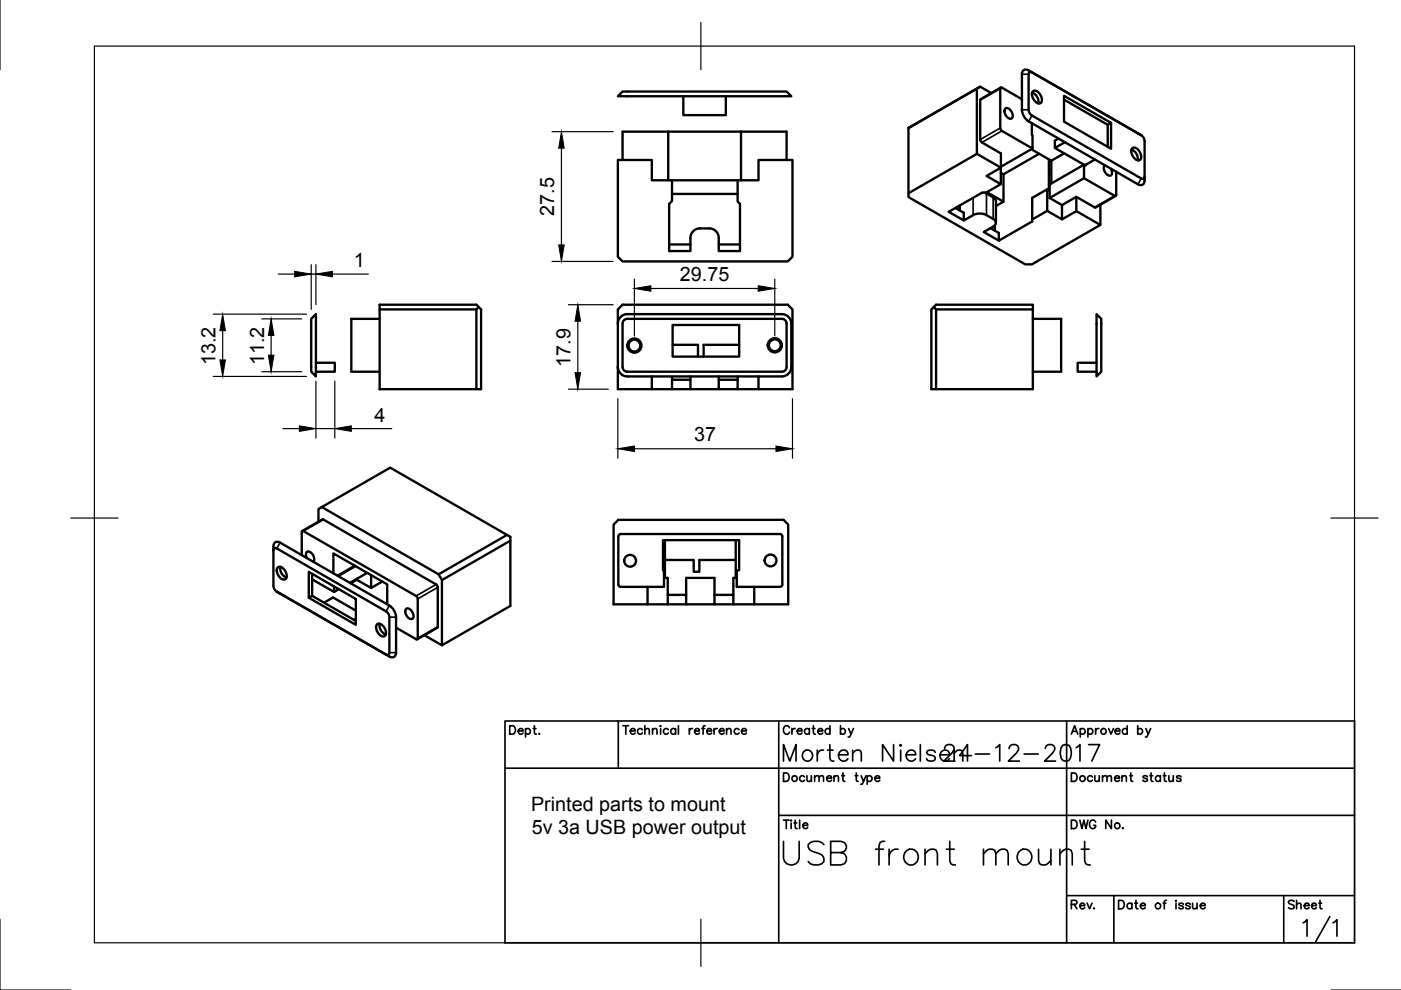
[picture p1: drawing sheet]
<svg xmlns="http://www.w3.org/2000/svg" width="297mm" height="210mm" viewBox="0 0 297 210" stroke-linecap="round" stroke-linejoin="round" font-family="sans-serif">
<!-- layer: Visible -->
<g fill="none" stroke="#000" stroke-width=".5">
<path d="M207.1 18.8l-14.5 8.3 15.2-8.7 2.4 1.3M207.8 18.4l-.7 .4v13.8M212.2 18.6l-4.3 2.5-.1 8.5 .4 .6 4 2.3v3.1M216.9 14.9l.7-.2 .5 .2 23.9 13.8a1.55 1.55 0 0 1 .7 1.2v7.5a1.42 1.42 0 0 1-.6 1.8l-.8-.1-23.6-13.7-.8-1.2-.2-.9v-7.6zM218.8 15.3h-.5l-.2 .4v7.6a1.56 1.56 0 0 0 .7 1.2l23.2 13.3 .5 .1 .2-.5M218.8 19.6a2.14 2.14 0 0 1 1.4 2.3M219 19.4a1.29 1.29 0 0 1 1.7 1 1.15 1.15 0 0 1-.2 1.5 1.86 1.86 0 0 1-1.5-2.5zM131 20.4l1-1h34.8l1 1zM131 33.9h7.2v4.3h4.3v4.4l-.6 .6v10h4.5v-2.8a2 2 0 0 1 2-2 3.6 3.6 0 0 1 3.4 .6l.5 .9 .1 3.3h4.5v-10l-.5-.5v-4.5h4.4v-4.3h7.2v20.5l-1 1h-35l-1-1zM141.7 27.9v10.3M142.5 38.2h13.9M144.9 20.4v4h9v-4"/>
<path d="M157.1 27.9h9.7v6M157.1 27.9h-25.1v6M157.1 27.9v10.3M192.6 27.1v13.9M212.2 35.6v3.4M212.2 36.6l.6 .4M213.2 23a1.44 1.44 0 0 1 1.3 2.1 1.44 1.44 0 0 1-1.3-2.1zM216.7 21l-4.3-2.4h-.3v8.8l.3 .4 6.5 3.7-.1-5.4M218.7 31.6l3.7 2.2v6.5l-.4-.2M218.9 31.5l-6.7 3.9M220.3 32.6l-7.5 4.4v5.8l-1.6 .9M222.5 39.1l7.3-4.2v2.9l-7.3 4.2z"/>
<path d="M222.9 34.1v4.8M224.4 29.4l-.7 .4v1.6M225.6 20.3l10 5.8v5.4l-10-5.7zM225.6 21.1l9.3 5.4 .7-.4M225.6 32.5l-2.7 1.6-.5-.3M225.8 30.2l-2.1 1.2 6.3 3.6 2.1-1.2M230.2 34.9v.2l-.2-.1M234.3 35a1.45 1.45 0 0 0 1.2 2.2 1.09 1.09 0 0 0 0-1.4M234.9 26.5v4.6M236.7 36.4v4.9l-.2 .3-6.7-3.8M239.9 31.7a2.14 2.14 0 0 1 1.3 2.3M240 31.4a1.29 1.29 0 0 1 1.8 1 1.15 1.15 0 0 1-.3 1.6 1.86 1.86 0 0 1-1.5-2.6z"/>
<path d="M241.3 28.3h.1M241.3 28.3l.7 .4M141.9 51.8h4.5M142.5 41.1h13.9M152.4 51.8h4.5M202.6 44.1l1.7 1v1.6M203.5 43.6v1M208.7 40.8l1.9 1 .5 .6 .1 4.8M209.2 40.7l3.6 2.1M210.6 48.1l-2 1.1 3.2 1.8M210.9 47.8v1.1M218.8 46.5l3.2-1.8v-4.6l-3.2 1.9v4.9l-7 4.1v-1.6l-1.8-1"/>
<path d="M222 44.7l3.2 1.8 3-1.7 5.1 2.9-14.5 8.3h-1.4l-24.8-14.2v-.8l14.5-8.4 5.1 3-3 1.7 3 1.7-3.1 1.8h-.9l-7 4.1 3.1 1.8a5.3 5.3 0 0 1 3.4-1.4 4.9 4.9 0 0 1 3.4 1.8l-.2 .6-.3 .3M222.5 42l2.7 1.5M228.2 44.8v-3.1l-3 1.8v3M233.3 43.4v4.3M236.6 41.5l-4.4 2.5-4-2.3M66 67.6l1-1v13.2l-1-1zM67 76.9h4v1.9h-4M80.5 67.6h-6v11.2h6M80.5 64.6h20.5l1 1v16.9h-21.5zM101 65.6v16.9M101.5 65.1l-.5 .5h-20.5M131 68.6a2 2 0 0 1 2-2h32.8a2 2 0 0 1 2 2v9.2a2 2 0 0 1-2 2h-32.8a2 2 0 0 1-2-2"/>
<path d="M131 68.6v13.9h25.4v-2.7M131 68.6v-3l1-1h35l1 1v16.9h-11.6M132.3 67.9l.7-.3h32.8a1 1 0 0 1 1 1v9.2a1 1 0 0 1-1 1h-32.8a1 1 0 0 1-1-1v-9.2zM138.2 79.8v2.7M142.5 79.8v2.7M142.6 68.9h14.1v6.7h-14.1zM142.6 73.1h5.4v2.5M146.4 79.8v2.7M152.4 79.8v2.7M156.7 73.1h-7.5v2.5M160.8 79.8v2.7M198 65.1l-.5 .5v16.9h21.5v-17.9h-20.5l-.5 .5 .5 .5h20.5"/>
<path d="M198.5 65.6v16.9M219 67.6h6v11.2h-6M232.5 66.6l1 1v11.2l-1 1zM232.5 76.9h-4v1.9h4M142.5 80.5h3.9M152.4 80.5h4M58 116.7l.2-.5 .5 .1 23.1 13.3a1.57 1.57 0 0 1 .8 1.2v7.6l-.3 .4h-.5M58.2 115.1l.7-.2 .5 .1 23.5 13.7 .9 1.2 .2 .9v7.6a.86 .86 0 0 1-.4 .9 .86 .86 0 0 1-1-.1l-23.9-13.8a1.58 1.58 0 0 1-.7-1.2v-8.3zM64.1 112.6l4.2-2.5 .3 .1 24 13.9 .2 .4v8.5l-4.3 2.5M64.3 112.6l23.9 13.8 .4 .6M64.3 112.6h-.1l-.2 .2v4.9M65.1 118.3a.85 .85 0 0 1 .3-1.4 1.61 1.61 0 0 1 1 2.2"/>
<path d="M68.2 107.5l14.5-8.3 24.8 14.2-14.5 8.4zM68.2 107.5l-.7 .4v2.7M75.2 119.9l-3.6 2.2M107.5 113.4l.7 .4v.8l-14.5 8.4M108.2 114.6v13.9l-14.5 8.3-3.7-2.1M131.3 113.3h34.3l.3 .4-.1 10.5-.4 .2h-9.2v-3.5h.5v-6.4h-16.1v6.4h.2v3.5h-9.5l-.2-.5v-10.2zM141 118.7h6.1v2.5h1.2v-2.5h7.7M141 114.5v8h.6v5.6M156 114.5v8h-.5v5.6h-25.4v-16.9l1-1h35l1 1v16.9h-11.6M58.7 125.4l.7 .4M58.9 120.3a1.29 1.29 0 0 1 1.7 1 1.15 1.15 0 0 1-.2 1.6 1.86 1.86 0 0 1-1.5-2.6zM59.4 125.8h.1"/>
<path d="M59.4 120.2a2.14 2.14 0 0 0 1.4 2.3M65.5 121.3l9.9 5.7v5.5l-9.9-5.8zM66.2 121.7v4.6l9.2 5.4M66.2 122.8l4.6 2.7v-1.2M66.2 126.3l-.7 .4M68.7 127.8l1.9-1.1 4.8 2.8M70.7 121.6v-4.3l11.4 6.6v4.2M71.8 124.9l-1 .6M75.4 120l-3.7 2.1M75.4 131.2l-.3 .2M75.7 122.7v.2M77.9 121.5l-3.7 2.1"/>
<path d="M78.7 121.9v2.8M79.9 132.4a1.29 1.29 0 0 1 1.7 1 1.15 1.15 0 0 1-.2 1.5 1.86 1.86 0 0 1-1.5-2.5zM80.5 132.2a2.14 2.14 0 0 0 1.3 2.3M81.1 123.3l-2.4 1.4-3-1.8-1.3 .8M86.2 129a1.44 1.44 0 0 1 1.2 2.2 1.44 1.44 0 0 1-1.2-2.2zM88.6 127l-.1 8.5h-.3l-4.2-2.4M93 121.8l.7 1.2v13.8M137.3 124.4v3.7M141.6 126.1h3.9M145.5 128.1v-5.6h6v5.6M151.5 126.1h4M159.9 124.4v3.7"/>
<circle cx="134.5" cy="73.3" r="1.25"/>
<circle cx="134.5" cy="73.3" r="1.5"/>
<circle cx="164.3" cy="73.2" r="1.25"/>
<circle cx="164.3" cy="73.2" r="1.5"/>
<circle cx="133.6" cy="118.9" r="1.25"/>
<circle cx="163.4" cy="118.8" r="1.25"/>
</g>
<!-- layer: Visible Narrow -->
<g fill="none" stroke="#000" stroke-width=".35">
<path d="M212.1 18.8l-4.3 2.4M216.7 15.7h1.4M218.1 14.9l.7 .4M212.1 27.1l-4.3 2.5M212.4 27.8l-4.2 2.4M216.7 23.3h1.4M218.8 24.5l-.7 1.2M241.3 28.3l.7 .4M242 37.8l-.7 1.3M206.3 41.9v3.7M209.2 41v4.6M210.6 41.8v4.6"/>
<path d="M236.3 41.5l-4.2 2.5M59.4 115.1l-.7 1.2M68.6 110.2l-4.3 2.4M58.7 125.4l.7 .4M81.8 138.8l.8 .4M82.6 128.4l-.8 1.2M82.6 130.8h1.4M82.6 138.4h1.4M92.5 123.9l-4.3 2.5M92.8 132.9l-4.2 2.4M92.8 124.5l-4.2 2.5"/>
</g>
<!-- layer: Border -->
<path d="M0 0v14.8M20 9.8h267.2v190.1h-267.2zM148.6 4.8v10M15 109.8h10M282.2 109.8h10M0 194.9v15h15M148.6 194.9v10M282.2 209.9h14.9" fill="none" stroke="#000" stroke-width=".25"/>
<!-- layer: TitleBlock -->
<g fill="none" stroke="#000" stroke-width=".35">
<path d="M107.1 152.9h180.1v47h-180.1zM108.1 153.9h.6a.96 .96 0 0 1 .6 .9 .96 .96 0 0 1-.6 .9h-.6zM109.9 155h1a.55 .55 0 0 0-.8-.5 .55 .55 0 0 0-.1 .9 .54 .54 0 0 0 .9 0M111.4 154.7a.57 .57 0 0 1 .9-.1 .57 .57 0 0 1 0 .9 .57 .57 0 0 1-.9-.1M111.4 154.5v1.8M113 154.5h.6M113.3 153.9v1.4l.1 .3 .3 .1M114.3 155.5v.2l.1-.1M131.1 152.9v10M132.1 153.9h1.2M132.7 153.9v1.8M133.6 155h1.1a.55 .55 0 0 0-.8-.5 .55 .55 0 0 0-.2 .9 .54 .54 0 0 0 1 0"/>
<path d="M136.2 154.7a.57 .57 0 0 0-.8-.1 .57 .57 0 0 0 0 .9 .57 .57 0 0 0 .8-.1M136.7 154.8l.4-.3 .5 .1 .1 1.1M136.7 153.9v1.8M138.3 154.8l.5-.3 .4 .1 .1 1.1M138.3 154.5v1.2M140.1 153.9v.1zM140.1 154.5v1.2M141.7 154.7a.57 .57 0 0 0-.9-.1 .57 .57 0 0 0 0 .9 .57 .57 0 0 0 .9-.1M143.2 154.7a.57 .57 0 0 0-.8-.1 .57 .57 0 0 0 0 .9 .57 .57 0 0 0 .8-.1M143.2 154.5v1.2M143.8 153.9v1.8M146.2 154.5v1.2"/>
<path d="M146.8 154.5a.58 .58 0 0 0-.6 .5M147.3 155h1a.55 .55 0 0 0-.8-.5 .55 .55 0 0 0-.1 .9 .54 .54 0 0 0 .9 0M148.8 154.5h.6M149.5 153.9l-.3 .1-.1 .2v1.5M149.8 155h1.1a.55 .55 0 0 0-.8-.5 .55 .55 0 0 0-.2 .9 .54 .54 0 0 0 1 0M151.4 154.5v1.2M152.1 154.5a.58 .58 0 0 0-.7 .5M152.5 155h1a.55 .55 0 0 0-.8-.5 .55 .55 0 0 0-.1 .9 .54 .54 0 0 0 .9 0M154 154.8l.5-.3 .4 .1 .1 1.1M154 154.5v1.2M156.7 154.7a.57 .57 0 0 0-.8-.1 .57 .57 0 0 0 0 .9 .57 .57 0 0 0 .8-.1M157.2 155h1a.55 .55 0 0 0-.7-.5 .55 .55 0 0 0-.2 .9 .54 .54 0 0 0 .9 0"/>
<path d="M165.1 152.9v47M167.4 154.3a.66 .66 0 0 0-.8-.4 .66 .66 0 0 0-.5 .7v.4a.66 .66 0 0 0 .5 .7 .66 .66 0 0 0 .8-.5M167.9 154.5v1.2M168.6 154.5a.58 .58 0 0 0-.7 .5M169 155h1.1a.55 .55 0 0 0-.8-.5 .55 .55 0 0 0-.2 .9 .54 .54 0 0 0 1 0M171.6 154.7a.57 .57 0 0 0-.8-.1 .57 .57 0 0 0 0 .9 .57 .57 0 0 0 .8-.1M171.6 154.5v1.2M172.2 154.5h.6M172.5 153.9v1.4v.3l.4 .1M173.4 155h1a.55 .55 0 0 0-.8-.5 .55 .55 0 0 0-.1 .9 .54 .54 0 0 0 .9 0M176 154.7a.57 .57 0 0 0-.9-.1 .57 .57 0 0 0 0 .9 .57 .57 0 0 0 .9-.1M176 153.9v1.8"/>
<path d="M178.2 154.7a.57 .57 0 0 1 .8-.1 .57 .57 0 0 1 0 .9 .57 .57 0 0 1-.8-.1M178.2 153.9v1.8M179.9 154.5l.5 1.2 .5-1.2M226.1 152.9v47M227.1 155.7l.7-1.8 .7 1.8M229 154.7a.57 .57 0 0 1 .9-.1 .57 .57 0 0 1 0 .9 .57 .57 0 0 1-.9-.1M229 154.5v1.8M230.7 154.7a.57 .57 0 0 1 .8-.1 .57 .57 0 0 1 0 .9 .57 .57 0 0 1-.8-.1M230.7 154.5v1.8M232.3 154.5v1.2M233 154.5a.58 .58 0 0 0-.7 .5M235 154.5l.6 1.2 .5-1.2"/>
<path d="M236.4 155h1a.55 .55 0 0 0-.7-.5 .55 .55 0 0 0-.2 .9 .54 .54 0 0 0 .9 0M239 154.7a.57 .57 0 0 0-.9-.1 .57 .57 0 0 0 0 .9 .57 .57 0 0 0 .9-.1M239 153.9v1.8M241.2 154.7a.57 .57 0 0 1 .9-.1 .57 .57 0 0 1 0 .9 .57 .57 0 0 1-.9-.1M241.2 153.9v1.8M242.9 154.5l.5 1.2 .6-1.2M243.4 155.7l-.3 .6h-.3M107.1 162.9h180.1M165.1 172.9h122.1M166.1 163.9h.6a.96 .96 0 0 1 .6 .9 .96 .96 0 0 1-.6 .9h-.6zM166.1 173.9h1.2M166.7 173.9v1.8"/>
<path d="M167.7 173.9v.2zM168.6 173.9v1.4l.1 .3 .3 .1M169.5 173.9v1.8M170.6 164.7a.57 .57 0 0 0-.9-.1 .57 .57 0 0 0 0 .9 .57 .57 0 0 0 .9-.1M171.1 164.5l.1 1.1 .4 .1 .4-.4M172 164.5v1.2M172.7 164.8l.4-.3 .5 .1 .1 1.1M172.7 164.5v1.2M173.7 164.8l.4-.3 .4 .1 .1 1.1M175.3 165h1a.55 .55 0 0 0-.8-.5 .55 .55 0 0 0-.1 .9 .54 .54 0 0 0 .9 0M176.8 164.8l.5-.3 .4 .1 .1 1.1M176.8 164.5v1.2"/>
<path d="M178.7 163.9v1.4l.1 .3 .3 .1M181.5 163.9v1.4l.1 .3 .4 .1M182.6 164.5l.5 1.2 .5-1.2M183.1 165.7l-.4 .6h-.2M183.9 164.7a.57 .57 0 0 1 .8-.1 .57 .57 0 0 1 0 .9 .57 .57 0 0 1-.8-.1M183.9 164.5v1.8M185.5 165h1a.55 .55 0 0 0-.8-.5 .55 .55 0 0 0-.1 .9 .54 .54 0 0 0 .9 0M227.1 163.9h.6a.96 .96 0 0 1 .7 .9 .96 .96 0 0 1-.7 .9h-.6zM227.1 173.9h.6a.96 .96 0 0 1 .7 .9 .96 .96 0 0 1-.7 .9h-.6zM229 173.9l.4 1.8 .4-1.8 .4 1.8 .5-1.8M231.6 164.7a.57 .57 0 0 0-.8-.1 .57 .57 0 0 0 0 .9 .57 .57 0 0 0 .8-.1M232.1 164.5l.1 1.1 .4 .1 .5-.4"/>
<path d="M232.3 174.3a.66 .66 0 0 0-.8-.4 .66 .66 0 0 0-.5 .7v.4a.65 .65 0 0 0 .7 .7 .65 .65 0 0 0 .6-.7h-.4M233.1 164.5v1.2M233.8 164.8l.4-.3 .4 .1 .1 1.1M233.8 164.5v1.2M234.7 164.8l.4-.3 .5 .1v1.1M235.6 173.9v1.8l-1.2-1.8v1.8M236.3 165h1.1a.55 .55 0 0 0-.8-.5 .55 .55 0 0 0-.2 .9 .54 .54 0 0 0 1 0M237.9 164.8l.4-.3 .4 .1 .1 1.1M237.9 164.5v1.2M238 175.5v.1h.1M239.5 164.5h.6M239.8 163.9v1.4v.3l.4 .1"/>
<path d="M243.3 164.7a.54 .54 0 0 0-1 0l.1 .2 .8 .3 .1 .2a.54 .54 0 0 1-1 0M243.8 164.5h.6M244 163.9v1.4l.1 .3 .4 .1M246 164.7a.57 .57 0 0 0-.8-.1 .57 .57 0 0 0 0 .9 .57 .57 0 0 0 .8-.1M246 164.5v1.2M246.6 164.5h.6M246.9 163.9v1.4l.1 .3 .3 .1M247.8 164.5l.1 1.1 .4 .1 .5-.4M248.8 164.5v1.2M250.4 164.7a.54 .54 0 0 0-1 0l.1 .2 .8 .3 .1 .2a.54 .54 0 0 1-1 0M226.1 189.9h61.1M236.2 189.9v10"/>
<path d="M237.2 190.9h.6a.96 .96 0 0 1 .6 .9 .96 .96 0 0 1-.6 .9h-.6zM240 191.7a.57 .57 0 0 0-.9 0 .57 .57 0 0 0 0 .8 .57 .57 0 0 0 .9-.1M240 191.5v1.2M240.6 191.5h.6M240.8 190.9v1.4l.1 .3 .4 .1M241.8 192h1a.55 .55 0 0 0-.8-.5 .55 .55 0 0 0-.1 .9 .54 .54 0 0 0 .9 0M246.6 191.5h.6M247.3 190.9l-.4 .1-.1 .2v1.5M249.3 190.9v.2zM249.3 191.5v1.2M250.9 191.7a.55 .55 0 0 0-1 0l.1 .2 .8 .3 .1 .2a.54 .54 0 0 1-1 0M252.3 191.7a.55 .55 0 0 0-.9 0l.1 .2 .8 .3v.2a.54 .54 0 0 1-.9 0"/>
<path d="M252.9 191.5v1.1l.5 .1 .4-.4M253.8 191.5v1.2M254.5 192h1a.55 .55 0 0 0-.8-.5 .55 .55 0 0 0-.1 .9 .54 .54 0 0 0 .9 0M272.2 189.9v10M276.3 195.7l.8-.7v3.5M282 194.3l-3 5.4M282.6 195.7l.9-.7v3.5"/>
<circle cx="234" cy="155" r=".59"/>
<circle cx="168.5" cy="165.1" r=".6"/>
<circle cx="229.5" cy="165.1" r=".59"/>
<circle cx="236.9" cy="175.1" r=".59"/>
<circle cx="245.5" cy="192.1" r=".59"/>
</g>
<!-- layer: Dimensions -->
<g fill="none" stroke="#000" stroke-width=".25">
<path d="M117 27.9h13M119 31.4v20.5M59 58.1h3.5M66 56.1v9.5M66 58.1h1M67 56.1v8.5M70.5 58.1h7.6M117 55.4h13M134.5 59.2v12.1M164.3 59.2v12M45.2 79.8h19.8M45.2 66.6h19.8"/>
<path d="M47.2 70.1v6.2M55.5 67.6h8.5M55.5 78.8h8.5M57.5 71.1v4.2M120.5 64.6h9.5M122.5 68.1v10.9M138 61.2h22.8M60 90.9h3.5M67 80.8v12.1M67 90.9h4M71 80.8v12.1M74.5 90.9h8.6"/>
<path d="M120.5 82.5h8.5M131 84.5v12.7M134.5 95.1h30M168 84.5v12.7"/>
</g>
<g fill="#000" stroke="#000" stroke-width=".21">
<path d="M119 27.9l.6 3.5h-1.1zM62.5 57.5l3.5 .6-3.5 .6zM67 58.1l3.5-.6v1.2zM118.5 51.9h1.1l-.6 3.5zM46.6 76.3h1.2l-.6 3.5zM47.2 66.6l.6 3.5h-1.2zM57.5 67.6l.6 3.5h-1.2zM56.9 75.3h1.2l-.6 3.5zM121.9 79h1.2l-.6 3.5zM122.5 64.6l.6 3.5h-1.2zM134.5 61.2l3.5-.6v1.1zM160.8 60.6l3.5 .6-3.5 .5z"/>
<path d="M63.5 90.3l3.5 .6-3.5 .6zM71 90.9l3.5-.6v1.2zM131 95.1l3.5-.5v1.1zM164.5 94.6l3.5 .5-3.5 .6z"/>
</g>
<text font-size="8.8" x="164.7" y="184.5">USB front mount</text>
<g font-size="7.1">
<text x="164.7" y="162.6">Morten Nielsen</text>
<text x="198.6" y="162.6">24-12-2017</text>
</g>
<g font-size="4.9">
<text x="225.8" y="194">Rev.</text>
<text x="271.6" y="194">Sheet</text>
</g>
<g font-size="4.2">
<text x="117.5" y="45.7" transform="rotate(-90 117.5 45.7)">27.5</text>
<text x="75" y="56.6">1</text>
<text x="144.2" y="59.6">29.75</text>
<text x="45.7" y="77.4" transform="rotate(-90 45.7 77.4)">13.2</text>
<text x="56" y="77.4" transform="rotate(-90 56 77.4)">11.2</text>
<text x="121" y="77.8" transform="rotate(-90 121 77.8)">17.9</text>
<text x="79.4" y="89.4">4</text>
<text x="147.2" y="93.6">37</text>
<text x="112.6" y="171.9">Printed parts to mount</text>
<text x="112.7" y="176.9">5v 3a USB power output</text>
</g>
</svg>
